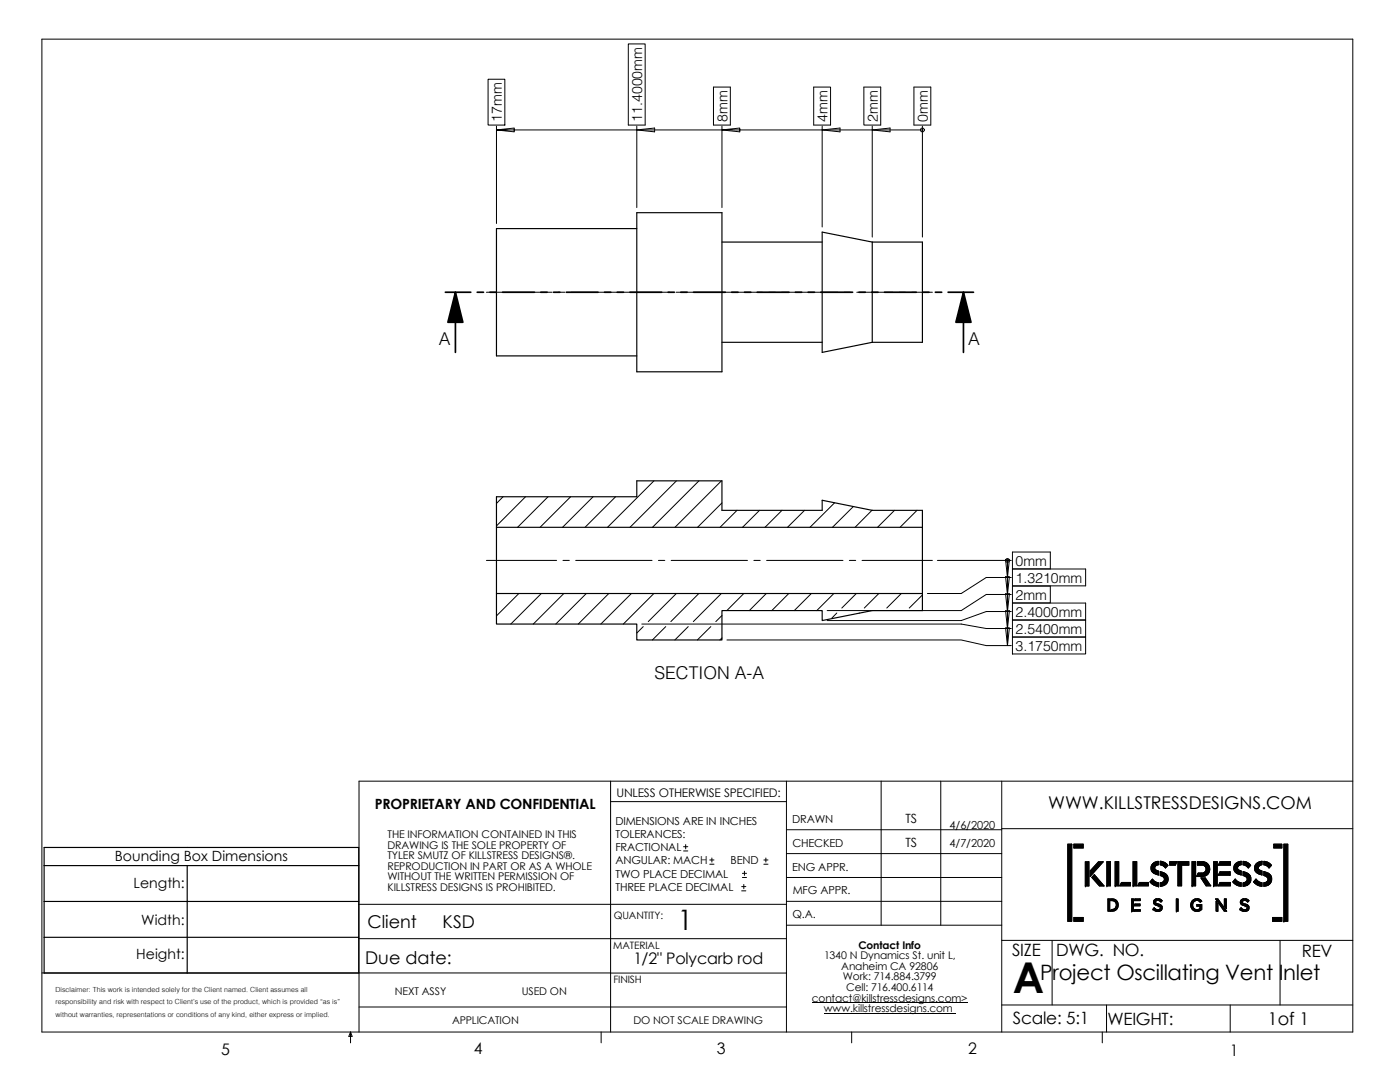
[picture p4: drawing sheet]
<svg xmlns="http://www.w3.org/2000/svg" width="279mm" height="216mm" viewBox="0 0 279 216" stroke-linecap="round" stroke-linejoin="round" font-family="sans-serif">
<g fill="none" stroke="#000" stroke-width=".2">
<path d="M8.4 7.8h261.6v198.1h-261.6zM97.4 15.8h3.4v9.2h-3.4zM125.4 8.8h3.4v16.2h-3.4zM142.4 17.4h3.4v7.6h-3.4zM162.4 17.4h3.4v7.6h-3.4zM172.4 17.4h3.4v7.6h-3.4zM182.4 17.4h3.4v7.6h-3.4zM99.1 25.2v19.4M99.1 25.9l3.5 .4v-.8l-3.5 .4h28M127.1 25.2v16.2M127.1 25.9l3.5-.4v.8zM144.1 25.2v16.2"/>
<path d="M164.1 25.9h-20l3.5-.4v.8l-3.5-.4h-17M164.1 25.2v20.1M164.1 25.9h20M164.1 25.9l3.5-.4v.8zM174.1 25.9l3.5-.4v.8zM174.1 25.2v22.1M184.1 25.9h.1M184.1 25.2v22.1M97.1 58.3h13.1M111.4 58.3h1.3M114 58.3h19.7M134.9 58.3h17.3"/>
<path d="M153.4 58.3h1.3M156 58.3h11.2M168.4 58.3h1.3M171 58.3h7.2M179.4 58.3h1.3M182 58.3h4.1M100.4 99.1l-1.3 1.4M104.9 99.1l-5.8 5.8M109.4 99.1l-6.1 6.1M113.9 99.1l-6.1 6.1M118.4 99.1l-6.1 6.1M122.9 99.1l-6.1 6.1"/>
<path d="M130.5 95.9l-9.3 9.3M135 95.9l-9.3 9.3M139.5 95.9l-9.3 9.3M144 95.9l-9.3 9.3M97.1 111.8h14M103.5 118.4l-4.4 4.5M108 118.4l-6.1 6.1M112.4 111.8h1.2M112.5 118.4l-6.1 6.1M114.9 111.8h15.2M117 118.4l-6.1 6.1M121.5 118.4l-6.1 6.1"/>
<path d="M126 118.4l-6.1 6.1M130.5 118.4l-6.1 6.1M131.4 111.8h1.3M133.9 111.8h15.3M135 118.4l-5.6 5.6M139.5 118.4l-5.6 5.6M144 118.4l-5.6 5.6M144.1 100.4l-4.9 4.8M147.1 101.8l-3.4 3.4M148.4 118.4l-3.3 3.4M150.5 111.8h1.2M151.6 101.8l-3.4 3.4"/>
<path d="M152.9 118.4l-3.4 3.4M153 111.8h15.2M156.1 101.8l-3.4 3.4M157.4 118.4l-3.4 3.4M160.6 101.8l-3.4 3.4M161.9 118.4l-3.4 3.4M166.4 118.4l-3.4 3.4M166.6 100.3l-5 4.9M169.5 111.8h1.3M170.3 101.1l-4.2 4.1M170.9 118.4l-2.9 2.9M172 111.8h14.1"/>
<path d="M174 101.8l-3.4 3.4M175.4 118.4l-2.9 2.9M178.5 101.8l-3.4 3.4M179.9 118.4l-2.9 2.9M183 101.8l-3.4 3.4M184.1 118.7l-2.6 2.6M200.7 118.5h.7l-.3 3.5zM200.7 111.7h.7l-.3 3.5zM201.1 115.2v3.4l-.4-3.5h.7l-.3 3.5v6.8M201.1 111.8h.1M201.1 111.8v3.4M201.8 118.6h-5l-5 3.2h-26.7"/>
<path d="M201.8 111.8h-14.7M201.8 115.2h-5l-5 3.2h-6.7M202.1 110.2h7.5v3.3h-7.5zM202.1 113.5h14.6v3.4h-14.6zM128.1 124.5h63.7l5 .9h5M128.4 125l-1.3 1.3M132.9 125l-2.7 2.7M137.4 125l-2.7 2.7M141.9 125l-2.7 2.7M144.1 122.8l-1.2 1.2M144.1 127.3l-.4 .4M145.1 127.7h46.7l5 1.1h5"/>
<path d="M167 122.3l-1 1M171.5 122.3h.1M200.7 121.9h.7l-.3 3.5zM201.1 125.4v3.4l-.4-3.5h.7l-.3 3.5M201.8 122h-5l-5 1.8h-26.7M202.1 123.7h14.6v3.4h-14.6zM202.1 127.1h14.6v3.4h-14.6zM202.1 120.3h7.5v-3.4h-7.5v6.8h14.6v-3.4h-14.6M121.9 155.9v50M121.9 160h35.1M157 155.9v50M175.9 155.9v28.7"/>
<path d="M187.7 155.9v28.7M199.9 155.9v50M270 155.9h-198.4v50M136.4 169.8h.9M136.4 169h.9M136.8 168.5v.9M141.6 172.4h.9M141.6 171.6h.9M142.1 171.2v.8M148 177.8h.8M148 176.9h.8M148.2 175.1h.8"/>
<path d="M148.2 174.3h.8M148.4 176.5v.8M148.6 173.8v.9M152.4 172.4h.9M152.4 171.6h.9M152.8 171.2v.8M157 179.9h42.9M157 175.1h42.9M157 165.6h42.9M157 170.3h42.9M199.9 165.4h70.1M213.1 168.4h.8v15.4h-.8z"/>
<path d="M214.3 168.4h1.9v.8h-1.9zM216.6 172h.7v4.8h-.7zM218.4 174.5l1.9 2.3h-.9l-1.5-1.7zM219.2 172h1l-2.6 2.9v-1.1zM220.9 171.9h.7v4.9h-.7zM221.1 179.4h1.2l.6 .4 .3 .9-.2 .6-.3 .3-.4 .2h-.7l.2-.3 .5-.1 .3-.3 .2-.7-.4-.6-.9-.1v2.1h-.4zM222.5 171.9h.8v4.9h-.8zM223.8 176.1h1.8v.7h-2.1zM225.8 179.4h.4v2.4h-.4zM226.1 171.9h.8v4.9h-.8zM226.5 179.4h1.1v.3h-1.3zM227.4 176.1h1.8v.7h-2.1z"/>
<path d="M230 172.4l.4-.3 .8-.2v.7l-.5 .1-.3 .4 .2 .4 .6 .3v.8l-.8-.3-.6-.5-.1-.8zM230 175.4l.5 .5 .7 .2v.7l-.8-.1-.8-.6-.1-.1zM230.4 179.5l.6-.2v.4l-.4 .2v.2l.4 .2v.4l-.5-.1-.3-.4v-.3zM231.1 179.3l.6 .2 .2 .2-.2 .3-.6-.3zM231.2 176.8h.1M231.5 176.1h.1M231.5 173.9l1.1 .5 .4 .3 .1 .6v.5l-.3 .5-.6 .4-.5 .1h-.2v-.7l.7-.2 .2-.5-.2-.4-.7-.3zM231.5 171.9l1.2 .4 .4 .4-.2 .2a.25 .25 0 0 1-.2 .2 .25 .25 0 0 1-.3-.1l-.9-.4zM233.4 171.9h1.5l-.3 .7h-1.2zM234.8 179.4h.3v2.4h-.3zM235.1 171.9h2.2v.7h-1.5v4.2h-.7zM237.9 171.9h.7v4.9h-.7z"/>
<path d="M238 179.7l.8-.4v.4l-.6 .3-.2 .4 .1 .7 .7 .4v.4l-.7-.2-.4-.6v-.8zM238.9 179.3l.6 .2 .3 .3-.3 .2-.2-.2-.4-.1zM239 171.9h.1M239 171.9l1.4 .1 .8 .5 .2 .4v.7l-.1 .6-.4 .4-.8 .3h-1.3l.3-.7h1.1l.3-.3 .2-.4-.1-.4-.3-.4-1.3-.1zM239.7 175.2h.8l1.1 1.6h-.9zM242.2 171.9h.7v4.9h-.7zM242.6 179.4h.5l1.7 2.4h-.5zM242.7 179.9l.4 .5v1.4h-.4zM243.5 173.9h2v.7h-2.4zM243.5 171.9h2.1v.7h-2.5zM243.5 176.1h2.1v.7h-2.5zM244.3 179.4h.4v1.9l-.4-.5z"/>
<path d="M246.5 175.4l.5 .5 .7 .2v.7l-.8-.1-.8-.6-.1-.1zM246.5 175.4h.1M246.5 172.4l.6-.4 .6-.1v.7l-.6 .2-.1 .5 .2 .3 .5 .2v.8l-.9-.4-.4-.4-.2-.8zM247.7 179.6l.6-.3v.4l-.4 .2v.2l.4 .2v.4l-.7-.4-.1-.3zM248.1 173.9l1.1 .5 .4 .8v.5l-.2 .6-.6 .4-.7 .1v-.7l.7-.2 .1-.6-.2-.3-.6-.3zM248.1 171.9l.8 .2 .7 .6-.5 .5-.5-.5-.5-.1zM248.5 179.3l.4 .1 .4 .3-.3 .3-.5-.3zM250.7 175.4h.1M250.7 175.4l.5 .5 .7 .2v.7l-.8-.1-.8-.6-.1-.1zM250.7 172.4l.5-.4 .7-.1v.7l-.5 .1-.3 .4 .2 .5 .6 .2v.8l-1-.4-.4-.4-.1-.8zM251.9 171.9h.1M252.2 171.9l1 .2 .5 .6-.4 .5-.5-.5-.6-.1z"/>
<path d="M252.2 173.9l1.1 .5 .5 .8v.5l-.3 .6-.6 .4-.6 .1-.1-.7 .7-.2 .1-.6-.2-.3-.6-.3zM254.2 168.4h1.6v.8h-1.6zM256.2 168.4h.8v15.4h-.8zM8.4 194.1h113.5M71.6 187.3h85.4M71.6 180.4h85.4M121.9 194.2h35.1M157 184.6h42.9M199.9 187.6h70.1M210 187.6v12.9M214.3 183.1h1.9v.7h-1.9zM226.5 181.5h1.1v.3h-1.3z"/>
<path d="M226.5 180.4h1v.3h-1.2zM230.1 181.4h.1M230.3 181.1l.7 .4v.4l-.8-.4-.1-.1zM231.1 180.4l.5 .2 .3 .4-.1 .5-.6 .4h-.1v-.4l.4-.2 .1-.3-.5-.2zM231.1 180.8h.1M238.8 180.5h1v.9l-.4 .4-.5 .1v-.4l.5-.2 .1-.2v-.3h-.7zM239.8 181.4v.1M247.4 181.4h.1M247.7 181.1l.6 .4v.4l-.4-.1-.4-.3zM248.5 180.8h.1M248.5 180.4l.5 .2 .3 .4-.1 .6-.6 .3h-.1v-.4l.4-.2v-.3l-.4-.2zM254 183.1h1.8v.7h-1.8z"/>
<path d="M255.5 187.6v12.9M70 205.9l.3 .9h-.7zM70 205.9v2.2M71.6 200.9h85.4M120 205.9v2.2M162 200.1h31.1M164.4 202.2h26.3M170 205.9v2.2M199.9 200.5h70.1M220 205.9v2.2M220.8 200.5v5.4M245.5 200.5v5.4"/>
<circle cx="184.1" cy="25.9" r=".39"/>
<circle cx="201.1" cy="111.8" r=".38"/>
</g>
<g fill="#000" stroke="#000" stroke-width=".2">
<path d="M214.3 168.4h1.9v.8h-1.9z" fill-rule="evenodd"/>
<path d="M216.6 172v4.8h.7v-4.8z" fill-rule="evenodd"/>
<path d="M219.2 172h1l-2.6 2.9v-1.1z" fill-rule="evenodd"/>
<path d="M218.4 174.5l1.9 2.3h-.9l-1.5-1.7z" fill-rule="evenodd"/>
<path d="M220.9 171.9v4.9h.7v-4.9z" fill-rule="evenodd"/>
<path d="M221.1 179.4l1.4 .1 .3 .2 .3 .6v.6l-.2 .5-.6 .4h-.7l.2-.3 .5-.1 .4-.3 .1-.7-.2-.4a1.1 1.1 0 0 0-1.1-.3v2.1h-.4z" fill-rule="evenodd"/>
<path d="M222.5 171.9v4.9h.8v-4.9z" fill-rule="evenodd"/>
<path d="M223.8 176.1h1.8v.7h-2.1z" fill-rule="evenodd"/>
<path d="M225.8 179.4v2.4h.4v-2.4z" fill-rule="evenodd"/>
<path d="M226.1 171.9v4.9h.8v-4.9z" fill-rule="evenodd"/>
<path d="M226.5 179.4h1.1v.3h-1.3z" fill-rule="evenodd"/>
<path d="M227.4 176.1h1.8v.7h-2.1z" fill-rule="evenodd"/>
<path d="M230.1 172.3l.5-.3 .6-.1v.7l-.5 .2-.3 .4 .2 .3 .6 .3v.8l-1-.4-.4-.5-.1-.8z" fill-rule="evenodd"/>
<path d="M230 175.4l.5 .5 .7 .2v.7a2.2 2.2 0 0 1-1.7-.8z" fill-rule="evenodd"/>
<path d="M231.5 173.9l1 .4a1.25 1.25 0 0 1 .6 1l-.1 .7-.3 .4-1.2 .4v-.7l.6-.1 .3-.5-.2-.5-.7-.3z" fill-rule="evenodd"/>
<path d="M231.1 179.3l.5 .2 .3 .2-.2 .3-.6-.3z" fill-rule="evenodd"/>
<path d="M231.5 171.9l1 .3a.49 .49 0 0 1 .5 .5 .49 .49 0 0 1-.5 .4l-.4-.4-.6-.1z" fill-rule="evenodd"/>
<path d="M233.4 171.9h1.5l-.3 .7h-1.2z" fill-rule="evenodd"/>
<path d="M234.8 179.4v2.4h.3v-2.4z" fill-rule="evenodd"/>
<path d="M235.1 171.9h2.2v.7h-1.5v4.2h-.7z" fill-rule="evenodd"/>
<path d="M237.9 171.9v4.9h.7v-4.9z" fill-rule="evenodd"/>
<path d="M239 171.9l1.4 .1 .5 .2 .4 .5 .1 .6v.6l-.7 .8-.6 .2h-1.3l.3-.7 1.2-.1 .3-.2 .1-.4-.1-.5-.4-.3-1.2-.1z" fill-rule="evenodd"/>
<path d="M238.9 179.3l.6 .2 .3 .3-.3 .2-.6-.3z" fill-rule="evenodd"/>
<path d="M239.7 175.2h.8l1.1 1.6h-.9z" fill-rule="evenodd"/>
<path d="M242.2 171.9v4.9h.7v-4.9z" fill-rule="evenodd"/>
<path d="M243.5 171.9h2.1v.7h-2.5z" fill-rule="evenodd"/>
<path d="M243.5 176.1h2.1v.7h-2.5z" fill-rule="evenodd"/>
<path d="M243.5 173.9h2v.7h-2.4z" fill-rule="evenodd"/>
<path d="M246.7 172.3l1-.4v.7l-.5 .1-.2 .4 .1 .4 .6 .3v.8l-.8-.3-.5-.4a1.27 1.27 0 0 1 0-1.3z" fill-rule="evenodd"/>
<path d="M246.5 175.4l.6 .5 .6 .2-.1 .7a2.21 2.21 0 0 1-1.5-.8z" fill-rule="evenodd"/>
<path d="M248.1 173.9l1.2 .6 .3 .5v.4l-.1 .6-.3 .4-.5 .3-.6 .1v-.7l.6-.1 .2-.4-.1-.5-.3-.3a.44 .44 0 0 1-.4-.6z" fill-rule="evenodd"/>
<path d="M248.5 179.3l.5 .2 .3 .2-.3 .3-.5-.3z" fill-rule="evenodd"/>
<path d="M248.1 171.9l.9 .2 .6 .6-.5 .5-.3-.4-.7-.2z" fill-rule="evenodd"/>
<path d="M250.7 172.3l.5-.3 .7-.1v.7l-.5 .1-.3 .4 .2 .4 .6 .3v.8l-.9-.3-.5-.5-.1-.8z" fill-rule="evenodd"/>
<path d="M250.7 175.4l.5 .5 .7 .2-.1 .7a2.21 2.21 0 0 1-1.6-.8z" fill-rule="evenodd"/>
<path d="M252.2 173.9l1.1 .5 .5 .8v.5l-.3 .6-.5 .4-.7 .1-.1-.7 .7-.2 .1-.6-.2-.3-.6-.3z" fill-rule="evenodd"/>
<path d="M252.2 171.9l1 .2 .5 .6-.4 .5-.4-.4-.7-.2z" fill-rule="evenodd"/>
<path d="M254.2 168.4h1.6v.8h-1.6z" fill-rule="evenodd"/>
<path d="M256.2 168.4v15.4h.8v-15.4z" fill-rule="evenodd"/>
<path d="M213.1 168.4v15.4h.8v-15.4z" fill-rule="evenodd"/>
<path d="M214.3 183.1h1.9v.7h-1.9z" fill-rule="evenodd"/>
<path d="M226.5 181.5h1.1v.3h-1.3z" fill-rule="evenodd"/>
<path d="M226.5 180.4h1v.3h-1.2z" fill-rule="evenodd"/>
<path d="M230.5 179.5l.5-.2v.4l-.4 .2v.2l.4 .2v.4l-.6-.2-.2-.3v-.4z" fill-rule="evenodd"/>
<path d="M230.3 181.1l.7 .4v.4l-.6-.2-.3-.3z" fill-rule="evenodd"/>
<path d="M231.1 180.4l.5 .2 .3 .4v.5l-.7 .4-.1-.4 .4-.2 .1-.3-.5-.2z" fill-rule="evenodd"/>
<path d="M238 179.7l.8-.4v.4l-.6 .3-.2 .5 .1 .6 .7 .4v.4l-.8-.4-.3-.5v-.8z" fill-rule="evenodd"/>
<path d="M238.8 180.5h1v.9l-.3 .3-.6 .2v-.4l.5-.2 .1-.2v-.3h-.7z" fill-rule="evenodd"/>
<path d="M242.7 179.9l.4 .5v1.4h-.4z" fill-rule="evenodd"/>
<path d="M242.6 179.4h.5l1.7 2.4h-.5z" fill-rule="evenodd"/>
<path d="M244.3 179.4h.4v1.9l-.4-.5z" fill-rule="evenodd"/>
<path d="M247.7 179.6l.6-.3v.4l-.4 .2v.2l.4 .2v.4l-.7-.4-.1-.3z" fill-rule="evenodd"/>
<path d="M247.7 181.1l.6 .4v.4l-.4-.1-.4-.3z" fill-rule="evenodd"/>
<path d="M248.5 180.4l.5 .2 .3 .4-.1 .6-.6 .3h-.1v-.4l.3-.1 .1-.3-.4-.3z" fill-rule="evenodd"/>
<path d="M254 183.1h1.8v.7h-1.8z" fill-rule="evenodd"/>
</g>
<g fill="none" stroke="#000" stroke-width=".23">
<path d="M127.1 42.4h17v31.8h-17zM127.1 45.6h-28v25.4h28M144.1 48.3h20M174.1 48.3v20M174.1 48.3l-10-2v24l10-2M174.1 48.3h10v20h-10M144.1 68.3h20M99.1 105.2v13.2M99.1 105.2h85M99.1 118.4h85v3.4h-10l-10 2v-2h-20v5.9h-17v-3.2h-28zM184.1 105.2v13.2M184.1 105.2v-3.4h-10l-10-2v2h-20v-5.9h-17v3.2h-28v6.1"/>
<path d="M8.8 169.1h62.8v25.1h-62.8zM8.8 179.9h62.8M8.8 172.7h62.8M37.4 172.7v21.5M8.8 187h62.8"/>
</g>
<path d="M90.9 58.3l1.5 6h-3zM192.3 58.3l1.5 6h-3z" fill="#000" stroke="#000" stroke-width=".34"/>
<g fill="none" stroke="#000" stroke-width=".34">
<path d="M88.9 58.3h5.1M90.9 58.3v12M95.2 58.3h1.3M97.8 58.3h1.2M100.3 58.3h6.4M107.9 58.3h1.3M110.5 58.3h1.2M113 58.3h6.4M120.6 58.3h1.3M123.2 58.3h1.2M125.7 58.3h6.4M133.3 58.3h1.3"/>
<path d="M135.9 58.3h1.2M138.4 58.3h6.4M146 58.3h1.3M148.6 58.3h1.2M151.1 58.3h6.4M158.7 58.3h1.3M161.3 58.3h1.2M163.8 58.3h6.4M171.4 58.3h1.3M174 58.3h1.2M176.5 58.3h6.4M184.1 58.3h1.3"/>
<path d="M186.7 58.3h1.2M189.2 58.3h5.1M192.3 58.3v12"/>
</g>
<text font-size="8.5" x="202.2" y="198.2">A</text>
<text font-size="5.6" x="135.2" y="185.5">1</text>
<text font-size="4.2" x="207.6" y="195.6">Project Oscillating Vent Inlet</text>
<g font-size="3.5">
<text x="87.6" y="68.9">A</text>
<text x="193.2" y="68.9">A</text>
<text x="130.6" y="135.4">SECTION A-A</text>
<text x="209.2" y="161.5">WWW.KILLSTRESSDESIGNS.COM</text>
<text x="73.3" y="185.1">Client</text>
<text x="88.3" y="185.1">KSD</text>
<text x="72.9" y="192.3">Due date:</text>
<text x="253" y="204.5">1of 1</text>
</g>
<g font-size="3.4">
<text x="202" y="190.8">SIZE</text>
<text x="210.8" y="190.8">DWG. NO.</text>
<text x="259.8" y="190.9">REV</text>
<text x="202.1" y="204.4">Scale: 5:1</text>
<text x="221" y="204.5">WEIGHT:</text>
</g>
<g font-size="3.2">
<text x="126.4" y="192.4">1/2&quot; Polycarb rod</text>
<text x="44.2" y="210.4">5</text>
<text x="94.6" y="210.3">4</text>
<text x="143" y="210.4">3</text>
<text x="193.2" y="210.4">2</text>
<text x="245.4" y="210.7">1</text>
</g>
<g font-size="2.8">
<text x="100.2" y="24.3" transform="rotate(-90 100.2 24.3)">17mm</text>
<text x="128.2" y="24.3" transform="rotate(-90 128.2 24.3)">11.4000mm</text>
<text x="145.2" y="24.3" transform="rotate(-90 145.2 24.3)">8mm</text>
<text x="165.2" y="24.3" transform="rotate(-90 165.2 24.3)">4mm</text>
<text x="175.2" y="24.3" transform="rotate(-90 175.2 24.3)">2mm</text>
<text x="185.2" y="24.3" transform="rotate(-90 185.2 24.3)">0mm</text>
<text x="202.7" y="112.9">0mm</text>
<text x="202.7" y="119.7">2mm</text>
<text x="202.7" y="116.3">1.3210mm</text>
<text x="202.7" y="123.1">2.4000mm</text>
<text x="202.7" y="126.5">2.5400mm</text>
<text x="202.7" y="129.9">3.1750mm</text>
<text x="74.8" y="161.5">PROPRIETARY AND CONFIDENTIAL</text>
<text x="22.9" y="171.7">Bounding Box Dimensions</text>
<text x="26.6" y="177.1">Length:</text>
<text x="28.2" y="184.5">Width:</text>
<text x="27.2" y="191.4">Height:</text>
</g>
<g font-size="2.5">
<text x="180.7" y="164.2">TS</text>
<text x="180.7" y="169.1">TS</text>
</g>
<text font-size="2.4" x="123" y="158.9">UNLESS OTHERWISE SPECIFIED:</text>
<g font-size="2.2">
<text x="122.8" y="164.5">DIMENSIONS ARE IN INCHES</text>
<text x="122.8" y="167.2">TOLERANCES:</text>
<text x="158.1" y="164.2">DRAWN</text>
<text x="189.5" y="165.5">4/6/2020</text>
<text x="122.8" y="169.8">FRACTIONAL</text>
<text x="122.8" y="172.5">ANGULAR: MACH</text>
<text x="145.8" y="172.5">BEND</text>
<text x="158.1" y="173.7">ENG APPR.</text>
<text x="158.1" y="169.1">CHECKED</text>
<text x="189.5" y="169.1">4/7/2020</text>
<text x="122.8" y="175.1">TWO PLACE DECIMAL</text>
<text x="122.8" y="177.8">THREE PLACE DECIMAL</text>
<text x="158.2" y="178.5">MFG APPR.</text>
<text x="158.2" y="183.2">Q.A.</text>
</g>
<g font-size="2.1">
<text x="77.3" y="167.2">THE INFORMATION CONTAINED IN THIS</text>
<text x="77.3" y="173.6">REPRODUCTION IN PART OR AS A WHOLE</text>
<text x="77.3" y="169.3">DRAWING IS THE SOLE PROPERTY OF</text>
<text x="77.3" y="171.4">TYLER SMUTZ OF KILLSTRESS DESIGNS®.</text>
<text x="77.3" y="175.7">WITHOUT THE WRITTEN PERMISSION OF</text>
<text x="77.3" y="177.8">KILLSTRESS DESIGNS IS PROHIBITED.</text>
<text x="164.5" y="191.4">1340 N Dynamics St. unit L,</text>
<text x="171.3" y="189.3">Contact Info</text>
<text x="167.9" y="193.5">Anaheim CA 92806</text>
<text x="168.2" y="195.6">Work: 714.884.3799</text>
<text x="168.9" y="197.7">Cell: 716.400.6114</text>
<text x="78.8" y="198.5">NEXT ASSY</text>
<text x="104.1" y="198.5">USED ON</text>
<text x="162" y="199.9">contact@killstressdesigns.com&gt;</text>
<text x="164.4" y="202">www.killstressdesigns.com</text>
<text x="90.2" y="204.3">APPLICATION</text>
<text x="126.4" y="204.4">DO NOT SCALE DRAWING</text>
</g>
<g font-size="2">
<text x="122.5" y="183.3">QUANTITY:</text>
<text x="122.4" y="189.4">MATERIAL</text>
<text x="122.4" y="196.2">FINISH</text>
</g>
<g font-size="1.4">
<text x="11.1" y="202.8">without warranties, representations or conditions of any kind, either express or implied.</text>
<text x="11.1" y="198">Disclaimer: This work is intended solely for the Client named. Client assumes all</text>
<text x="11.1" y="200.4">responsibility and risk with respect to Client’s use of the product, which is provided “as is”</text>
</g>
</svg>
